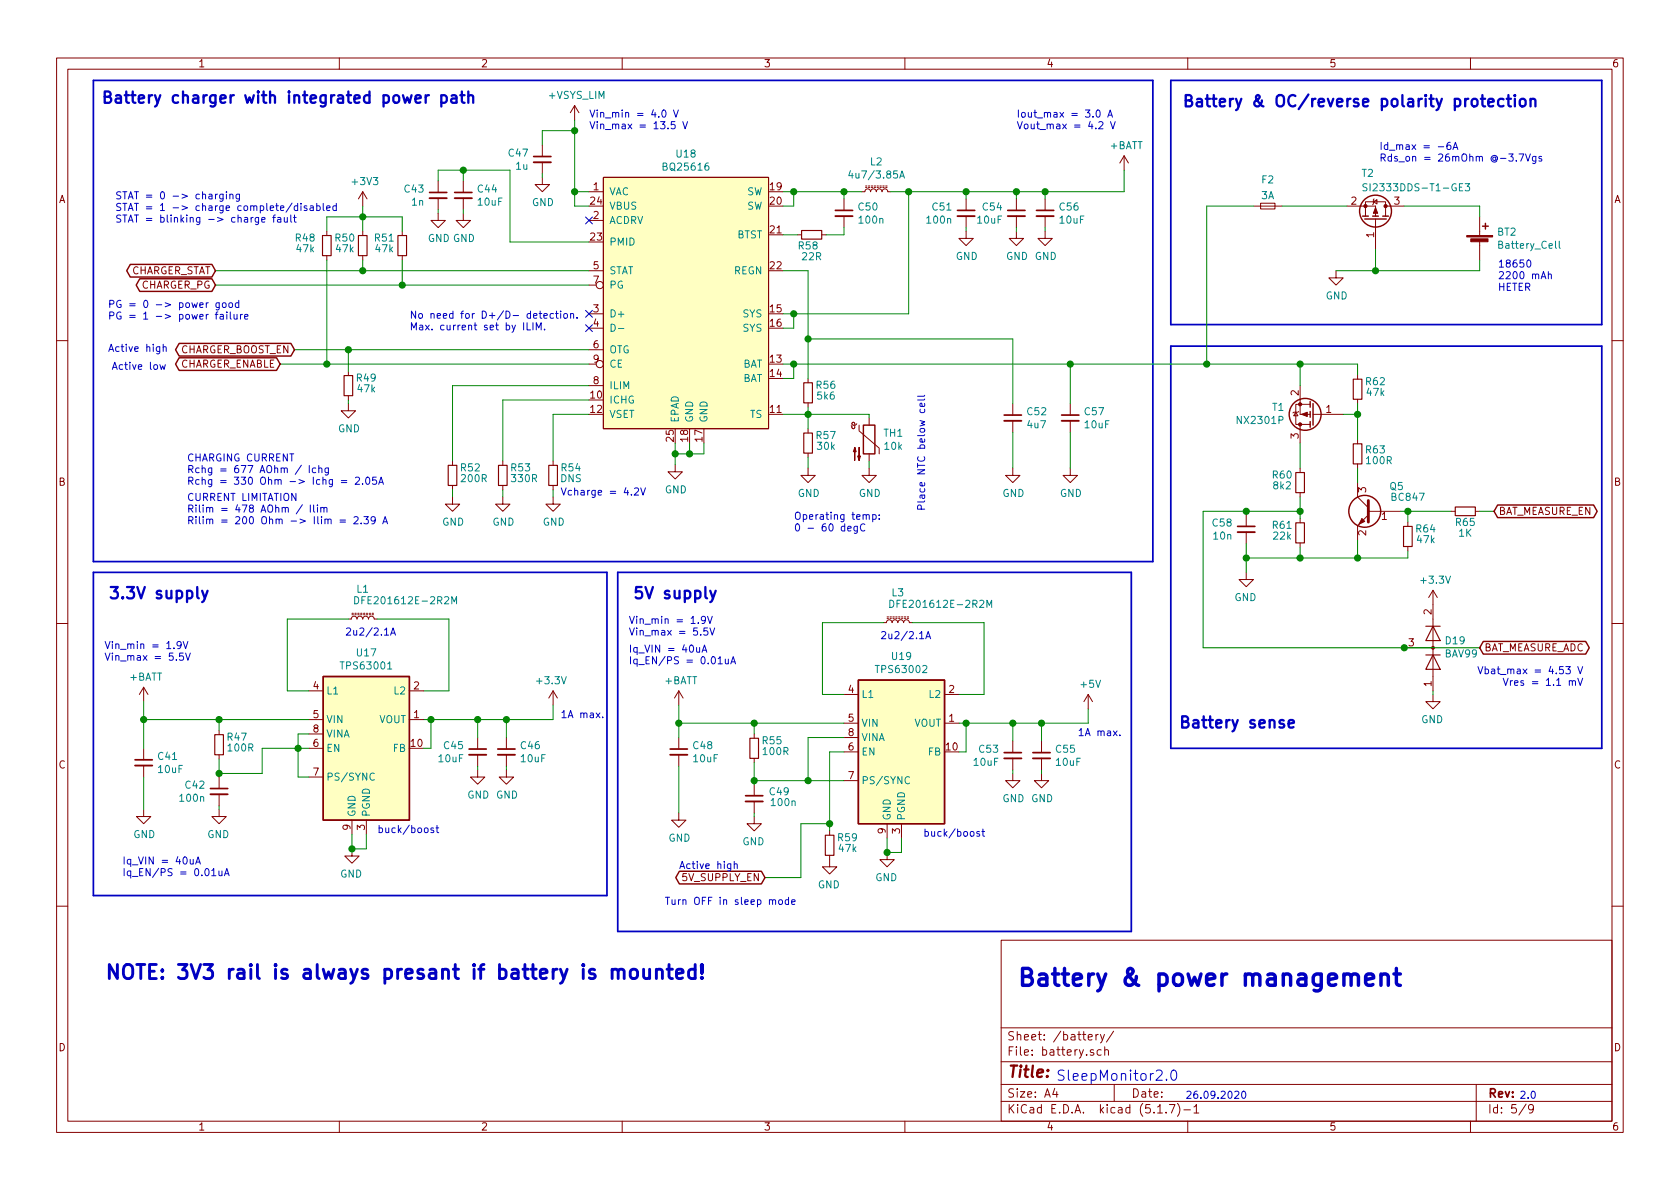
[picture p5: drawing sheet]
<svg xmlns="http://www.w3.org/2000/svg" width="297mm" height="210mm" viewBox="0 0 297 210" stroke-linecap="round" stroke-linejoin="round" font-family="sans-serif">
<g fill="none" stroke="#840000" stroke-width=".18">
<path d="M10 10.3h277v189.9h-277zM12 12.2h273v186.1h-273zM60 10.3v1.9M101.6 18.7l-.8 1.2M101.6 18.7v2.5M101.6 18.7l.8 1.2M110 10.3v1.9M160 10.3v1.9M210 10.3v1.9M260 10.3v1.9M64.1 33.9l-.7 1.3M64.1 33.9v2.5"/>
<path d="M64.1 33.9l.8 1.3M77.5 37.7v1.3h1.2l-1.2 1.3-1.3-1.3h1.3M77.5 32v2M77.5 35v2.1M81.9 37.7v1.3h1.3l-1.3 1.3-1.3-1.3h1.3M81.9 32v2M81.9 35v2.1M95.9 31.4v1.2h1.3l-1.3 1.3-1.3-1.3h1.3M95.9 25.6v2.1M95.9 28.7v2M104.1 33.9h2.6M104.1 39h2.6"/>
<path d="M106.7 31.4h29.2v44.4h-29.2zM149.2 35.2v2M149.2 38.2v2.1M152.4 33.9h.5l.1-.3 .3-.2 .4 .1 .2 .4 .2-.3 .2-.2 .5 .1 .1 .4 .2-.3 .2-.2 .5 .1 .2 .4 .1-.3 .3-.2 .4 .1 .2 .4h.5M153 33.1h.3M153 32.9h.3M153.5 33.1h.3M153.5 32.9h.3M154.1 33.1h.2M154.1 32.9h.2M154.6 33.1h.2M154.6 32.9h.2"/>
<path d="M155.1 33.1h.2M155.1 32.9h.2M155.6 33.1h.2M155.6 32.9h.2M156.1 33.1h.2M156.1 32.9h.2M156.6 33.1h.2M156.6 32.9h.2M170.8 35.2v2M170.8 38.2v2.1M179.7 35.2v2M179.7 38.2v2.1"/>
<path d="M184.8 35.2v2M184.8 38.2v2.1M198.8 27.6l-.8 1.2M198.8 27.6v2.5M198.8 27.6l.7 1.2M221.6 36.4h5.1M222.9 35.9h2.5v1.1h-2.5zM238.1 36.4h5.1v1.8M242.8 35.7l.7-.4v.8zM243 35.2l-.2 .1v.8l-.1 .1M243.2 38.7v.2M243.2 39v5.1"/>
<path d="M245 36.4v-.7h-3.6v2.5M245 36.4v1.8M245 36.4h3.3M261.6 38.3v3.4M57.8 40.9v.8M57.8 45.2v.8M64.1 40.9v.8M64.1 45.2v.8M71.1 40.9v.8M71.1 45.2v.8M104.1 55.5h2.6M104.1 58h2.6"/>
<path d="M104.1 47.9h2.6M104.1 50.4h1.3M141 41.5h.7M145.3 41.5h.7M170.8 40.9v1.3h1.3l-1.3 1.2-1.3-1.2h1.3M179.7 40.9v1.3h1.3l-1.3 1.2-1.3-1.2h1.3M184.8 40.9v1.3h1.3l-1.3 1.2-1.3-1.2h1.3M236.2 47.9v1.2h1.3l-1.3 1.3-1.3-1.3h1.3M261.6 42.7v3.3M10 60.2h2M61.6 71.4v1.2h1.3l-1.3 1.3-1.3-1.3h1.3M61.6 65.7v.7"/>
<path d="M61.6 70v.7M104.1 61.8h2.6M104.1 68.2h2.6M104.1 64.4h1.3M142.9 66.9v.8M142.9 71.2v.8M142.9 75.8v.8M151.5 74.9l-.2 .3h-.4l-.3-.1v-.3l.4-.1 .1 .1v.8l-.1 .2-.4-.1v-.3l-.1-.1M151.9 75.2v1l3.5 3v1.1M153.7 73.9v1.3M179.1 71.4v2M179.1 74.4v2"/>
<path d="M189.2 71.4v2M189.2 74.4v2M229.1 72.9l.4 .6h-.8zM229.6 72.8l-.1 .1h-.8l-.1 .1M229.9 68.2v5.1h1.7M229.9 75.1h1.7M229.9 75.1v3.3M231.6 71.5h-2.5v3.6h.8M232.2 73.3h.2M232.4 73.3h5.1M240 66.3v.8M240 70.6v.8"/>
<path d="M240 77.7v.8M285 60.2h2M80 87.9v1.2h1.3l-1.3 1.3-1.3-1.3h1.3M80 81.5v.8M80 85.8v.8M88.9 87.9v1.2h1.3l-1.3 1.3-1.3-1.3h1.3M88.9 81.5v.8M88.9 85.8v.8M97.8 87.9v1.2h1.3l-1.3 1.3-1.3-1.3h1.3M97.8 81.5v.8M97.8 85.8v.8M119.4 82.2v1.2h1.2l-1.2 1.3-1.3-1.3h1.3"/>
<path d="M142.9 82.8v1.3h1.2l-1.2 1.2-1.3-1.2h1.3M142.9 80.1v.8M153.7 82.8v1.3h1.2l-1.2 1.2-1.3-1.2h1.3M153.7 80.3v1.2M179.1 82.8v1.3h1.2l-1.2 1.2-1.3-1.2h1.3M189.2 82.8v1.3h1.3l-1.3 1.2-1.2-1.2h1.2M220.3 91.1v2M220.3 94.1v2M229.9 82.8v.8M229.9 87.1v.8M229.9 91.7v.8M229.9 96v.8"/>
<path d="M240 85.3v2.6l1.9 1.9M240 82v.8M241.9 91.1l-1.9 1.9v2.5M241.9 90.4h5.7M248.9 92.3v.8M248.9 96.6v.8M256.5 90.4h.8M260.9 90.4h.7M10 110.3h2M61.6 109.5h.5l.1-.4 .3-.1 .4 .1 .2 .4 .1-.4 .3-.1 .5 .1 .1 .4 .2-.4 .2-.1 .5 .1 .2 .4 .1-.4 .3-.1 .4 .1 .2 .4h.5M62.2 108.7h.3M62.2 108.5h.3"/>
<path d="M62.7 108.7h.3M62.7 108.5h.3M63.2 108.7h.3M63.2 108.5h.3M63.8 108.7h.2M63.8 108.5h.2M64.3 108.7h.2M64.3 108.5h.2M64.8 108.7h.2M64.8 108.5h.2M65.3 108.7h.2M65.3 108.5h.2"/>
<path d="M65.8 108.7h.2M65.8 108.5h.2M156.2 110.1h.5l.1-.3 .3-.2 .5 .1 .1 .4 .2-.3 .2-.2 .5 .1 .1 .4 .2-.3 .3-.2 .4 .1 .2 .4 .1-.3 .3-.2 .4 .1 .2 .4h.5M156.8 109.3h.3M156.8 109.1h.3M157.4 109.3h.2M157.4 109.1h.2M157.9 109.3h.2M157.9 109.1h.2M158.4 109.3h.2M158.4 109.1h.2M158.9 109.3h.2"/>
<path d="M158.9 109.1h.2M159.4 109.3h.2M159.4 109.1h.2M159.9 109.3h.2M159.9 109.1h.2M160.4 109.3h.3M160.4 109.1h.3M220.3 101.2v1.3h-1.2l1.2 1.3 1.3-1.3h-1.3M248.3 114.5h5.1M253.4 104.4v17.8M253.4 104.4l-.8 1.3M253.4 104.4l.7 1.3"/>
<path d="M285 110.3h2M25.4 121.5v2.6M25.4 132.3v2.1M25.4 135.4v2M25.4 121.5l-.8 1.3M25.4 121.5l.8 1.3M38.7 129.2v.7M38.7 133.5v.7M38.7 137.4v2M54.6 127.2h2.5M54.6 122.2h2.5M54.6 132.3h2.5"/>
<path d="M54.6 137.4h2.5M54.6 129.8h2.5M72.4 127.2h2.5M72.4 122.2h2.5M84.5 136.1v1.3h1.2l-1.2 1.3-1.3-1.3h1.3M84.5 130.4v2.1M84.5 133.5v2M89.5 136.1v1.3h1.3l-1.3 1.3-1.2-1.3h1.2M89.5 130.4v2.1M89.5 133.5v2M97.8 122.2l.8 1.2M97.8 122.2v2.5"/>
<path d="M97.8 122.2l-.8 1.2M120 122.2v2.5M120 130.4v2.1M120 133.5v2M120 122.2l-.7 1.2M120 122.2l.8 1.2M133.3 129.8v.8M133.3 134.1v.8M133.3 138.7v2M149.2 127.9h2.6M149.2 122.8h2.6M149.2 133h2.6"/>
<path d="M149.2 138h2.6M149.2 130.4h2.6M167 127.9h2.5M167 122.8h2.5M179.1 136.8v1.2h1.2l-1.2 1.3-1.3-1.3h1.3M179.1 131.1v2M179.1 134.1v2M184.1 136.8v1.2h1.3l-1.3 1.3-1.2-1.3h1.2M184.1 131.1v2M184.1 134.1v2M192.4 122.8l-.8 1.3M192.4 122.8v2.5"/>
<path d="M192.4 122.8l.8 1.3M253.4 122.8v1.3h-1.3l1.3 1.2 1.2-1.2h-1.2M25.4 143.1v1.3h1.3l-1.3 1.3-1.3-1.3h1.3M38.7 143.1v1.3h-1.2l1.2 1.3 1.3-1.3h-1.3M38.7 140.5v2M62.2 150.1v1.3h-1.2l1.2 1.2 1.3-1.2h-1.3M62.2 145v2.6M64.8 145v2.6M120 143.8v1.2h1.3l-1.3 1.3-1.3-1.3h1.3M133.3 144.4v1.3h-1.2l1.2 1.2 1.3-1.2h-1.3M133.3 141.7v2.1M146.7 151.3v2h-1.3l1.3 1.3 1.3-1.3h-1.3"/>
<path d="M146.7 146.9v.8M156.8 150.7v1.3h-1.2l1.2 1.3 1.3-1.3h-1.3M156.8 145.7v2.5M159.4 145.7v2.5M10 160.2h2M177 166.3h108v32h-108zM285 160.2h2M60 198.3v1.9M110 198.3v1.9M160 198.3v1.9M177 194.8h108M177 191.8h108"/>
<path d="M177 187.8h108M177 181.8h108M186.5 192.5l-.4 1h1M186.8 193v1M192.4 183.4l.7-.1v-.3l-.5-.1-.2 .2 .1 .7h.6M193.3 185.7a.37 .37 0 0 0-.5 .1v.2l.5 .2 .1 .1-.2 .3-.4-.1M193.8 182.9v1M194.2 182.9l-.4 .2v.1M194.6 182.9l.3 1M194.7 185.7l-.4-.1-.3 .3 .1 .6 .2 .1 .4-.1M195.3 182.9l-.5 1.4-.2 .1M195.3 185.7h.1a.37 .37 0 0 1 .6 .1v.8"/>
<path d="M195.3 185.1v1.5M196.9 182.3l-1.3 2M197 191.8v3M204.7 196.8h.8M206.2 196.7v.1M206.8 195.3h.9l-.6 1.5M208.2 195.1a1.71 1.71 0 0 1 0 2.3M209.3 196.3h1.2M210 198.3v1.9M211.1 195.8l.4-.5v1.5M211.1 196.8h.9M260 198.3v1.9"/>
<path d="M261 191.8v6.5M269.8 195.2l-1.2 2M271.1 196l-.3 .3-.4-.1-.1-.2v-.4l.1-.2 .4-.1 .2 .2a1.19 1.19 0 0 1-.2 1.2l-.4 .1"/>
<circle cx="106" cy="50.4" r=".63"/>
<circle cx="106" cy="64.4" r=".63"/>
</g>
<g fill="none" stroke="#840000" stroke-width=".2">
<path d="M57 41.7h1.5v3.5h-1.5zM63.4 41.7h1.5v3.5h-1.5zM70.4 41.7h1.5v3.5h-1.5zM141.7 40.8h3.6v1.5h-3.6zM60.8 66.4h1.6v3.6h-1.6zM142.1 76.6h1.5v3.5h-1.5zM142.1 67.7h1.5v3.5h-1.5zM239.3 78.5h1.5v3.5h-1.5zM239.3 67.1h1.5v3.5h-1.5zM79.2 82.3h1.6v3.5h-1.6zM88.1 82.3h1.6v3.5h-1.6zM97 82.3h1.6v3.5h-1.6z"/>
<path d="M229.1 92.5h1.5v3.5h-1.5zM229.1 83.6h1.5v3.5h-1.5zM248.2 93.1h1.5v3.5h-1.5zM257.3 89.7h3.6v1.5h-3.6zM252.1 115.8h2.5M252.1 110.7h2.5M253.4 115.8l1.2 2.6h-2.5zM253.4 110.7l1.2 2.6h-2.5zM38 129.9h1.5v3.6h-1.5zM132.6 130.6h1.5v3.5h-1.5zM145.9 147.7h1.5v3.6h-1.5z"/>
</g>
<g fill="none" stroke="#008484" stroke-width=".18">
<path d="M150.4 30.2l-.3 .9h.8M159.1 31.5l.4-1.3 .4 1.3M159.2 31.1h.6M241.7 32.6l-.5-.1-.2 .1v.4l.6 .2 .1 .3-.2 .3-.5-.1M259.1 32.5h.7l-.4 .5 .4 .1v.5l-.2 .2-.5-.2M108.1 57.3a.64 .64 0 0 1 .7 .7 .64 .64 0 0 1-.7 .6zM109.3 58.1h1M275.7 42.6v1.1l.2 .2M62.7 105.5a.64 .64 0 0 1 .7 .6 .64 .64 0 0 1-.7 .7zM68.5 118.3h.8M79.9 106.8v-1.3l.4 .9 .4-.9v1.3M157.3 106.1a.64 .64 0 0 1 .7 .7 .64 .64 0 0 1-.7 .6z"/>
<path d="M174.5 107.4v-1.3l.4 1 .4-1v1.3M66.2 136.8a.6 .6 0 0 0-.9 .4 .6 .6 0 0 0 .6 .8l.3-.2M160.8 137.5a.6 .6 0 0 0-.8 .4 .6 .6 0 0 0 .6 .7l.2-.1"/>
</g>
<g fill="#ffffc2" stroke="#ffffc2" stroke-width=".18">
<path d="M151.8 120.3h15.2v25.4h-15.2z"/>
<path d="M57.1 119.6h15.3v25.4h-15.3z"/>
<path d="M106.7 31.4h29.2v44.4h-29.2z"/>
</g>
<g fill="none" stroke="#840000" stroke-width=".25">
<path d="M240.9 38.2h1M241.3 38.7h3.8M242.7 38.2h1M244.5 38.2h1M262.1 40h1M262.6 39.5v1M23 46.8h14.5l.6 1.1-.6 1.1h-14.5l-.6-1.1zM24.7 49.3h12.8l.6 1.1-.6 1.1h-12.8l-.6-1.1zM31.7 63.3h17.2l.6 1.1-.6 1.1h-17.2l-.7-1.1zM31.7 60.7h19.7l.7 1.1-.7 1.2h-19.7l-.7-1.2zM152.7 75.2h2v5.1h-2zM231.6 71v1"/>
<path d="M231.6 72.8v1M231.6 74.5v1.1M232.2 71.4v3.8M264.8 89.3h17l.6 1.1-.6 1.1h-17l-.6-1.1zM57.1 119.6h15.3v25.4h-15.3zM262.3 113.4h18.1l.6 1.1-.6 1.2h-18.1l-.7-1.2zM151.8 120.3h15.2v25.4h-15.2zM120.1 154.1h14.5l.7 1.1-.7 1.1h-14.5l-.6-1.1z"/>
<circle cx="243.2" cy="37.3" r="2.82"/>
<circle cx="230.8" cy="73.3" r="2.82"/>
<circle cx="241.3" cy="90.4" r="2.82"/>
</g>
<g fill="none" stroke="#840000" stroke-width=".33">
<path d="M75.9 35h3.1M80.4 35h3M94.4 28.7h3M147.7 38.2h3M169.3 38.2h3M178.2 38.2h3M183.3 38.2h3M177.5 74.4h3.1M187.7 74.4h3.1M218.8 94.1h3.1M23.9 135.4h3M82.9 133.5h3.1"/>
<path d="M88 133.5h3.1M118.5 133.5h3M177.5 134.1h3.1M182.6 134.1h3.1M37.2 140.5h3.1M131.8 141.7h3.1"/>
</g>
<g fill="none" stroke="#840000" stroke-width=".3">
<path d="M75.9 34h3.1M80.4 34h3M94.4 27.7h3M147.7 37.2h3M169.3 37.2h3M178.2 37.2h3M183.3 37.2h3M177.5 73.4h3.1M187.7 73.4h3.1M218.8 93.1h3.1M23.9 134.4h3M37.2 139.4h3.1"/>
<path d="M82.9 132.5h3.1M88 132.5h3.1M118.5 132.5h3M177.5 133.1h3.1M182.6 133.1h3.1M131.8 140.7h3.1"/>
</g>
<g fill="#840000" stroke="#840000" stroke-width=".18">
<path d="M243.2 36.7l.4 1h-.8z"/>
<path d="M151.1 79.1l.3 .8h-.5l.2-.8v2.3z"/>
<path d="M151.9 79.1v2.3l-.3-.8h.5l-.2 .8z"/>
<path d="M240.8 91.7l.5 .5-1 .5z"/>
<path d="M230.1 73.3l1-.4v.8z"/>
<path d="M259.3 41.7h4.6v.2h-4.6z"/>
<path d="M260 42.2h3.1v.5h-3.1z"/>
<circle cx="253.4" cy="114.5" r=".25"/>
<circle cx="241.4" cy="36.4" r=".28"/>
<circle cx="245" cy="36.4" r=".28"/>
<circle cx="229.9" cy="71.5" r=".28"/>
<circle cx="229.9" cy="75.1" r=".28"/>
</g>
<path d="M241.9 88.5v3.8" fill="none" stroke="#840000" stroke-width=".51"/>
<path d="M16.5 14.2h187.3v85.1h-187.3zM207 14.2h76.2v43.2h-76.2zM207 61.2h76.2v71.1h-76.2zM16.5 101.2h90.8v57.2h-90.8zM109.2 101.2h90.8v63.5h-90.8z" fill="none" stroke="#0000c2" stroke-width=".3"/>
<g fill="none" stroke="#008400" stroke-width=".18">
<path d="M64.1 36.4v4.5M77.5 32v-1.9h12.7v12.7h13.9M77.5 37.1v.6M81.9 30.1v1.9M81.9 37.1v.6M95.9 30.7v.7M101.6 23.1h-5.7v2.5M101.6 21.2v15.2h2.5M101.6 33.9h2.5M138.4 33.9h14M140.3 33.9v2.5h-1.9M149.2 33.9v1.3"/>
<path d="M160.7 33.9v21.6h-22.3M170.8 33.9v1.3M179.7 33.9v1.3M184.8 33.9v1.3M198.8 30.1v3.8h-41.3M221.6 36.4h-8.2v28M226.7 36.4h11.4M248.3 36.4h13.3v1.9M38.1 47.9h66M38.1 50.4h66M57.8 40.9v-2.6h13.3v2.6M57.8 46v18.4"/>
<path d="M64.1 46v1.9M71.1 46v4.4M138.4 47.9h4.5v19M138.4 41.5h2.6M140.3 55.5v2.5h-1.9M142.9 59.9h36.2v11.5M149.2 40.3v1.2h-3.2M170.8 40.3v.6M179.7 40.3v.6M184.8 40.3v.6M243.2 44.1v3.8M261.6 46v1.9h-25.4"/>
<path d="M49.5 64.4h54.6M52.1 61.8h52M61.6 61.8v3.9M61.6 70.7v.7M104.1 73.3h-6.3v8.2M104.1 68.2h-24.1v13.3M104.1 70.7h-15.2v10.8M119.4 78.4v3.8M121.9 78.4v1.9M124.5 78.4v1.9h-5.1M138.4 64.4h101.6v1.9M138.4 73.3h15.3v.6"/>
<path d="M140.3 64.4v2.5h-1.9M142.9 72v3.8M179.1 76.4v6.4M189.2 64.4v7M189.2 76.4v6.4M229.9 64.4v3.8M229.9 78.4v4.4M237.5 73.3h2.5M240 71.4v6.3M80 86.6v1.3M88.9 86.6v1.3M97.8 86.6v1.3"/>
<path d="M142.9 80.9v1.9M153.7 81.5v1.3M220.3 90.4v.7M220.3 96.1v5.1M229.9 90.4h-17.2v24.1h48.9M229.9 87.9v3.8M229.9 96.8v1.9M240 82.8v2.5M240 95.5v3.2M247.6 90.4h8.9M248.9 97.4v1.3h-28.6M248.9 90.4v1.9"/>
<path d="M261.6 90.4h2.6M61.6 109.5h-10.8v12.7h3.8M66.7 109.5h12.7v12.7h-4.5M156.2 110.1h-10.8v12.7h3.8M161.3 110.1h12.7v12.7h-4.5M25.4 127.2h29.2M25.4 124.1v8.2M25.4 137.4v5.7M38.7 127.2v2M38.7 134.2v3.2M54.6 132.3h-8.2v4.5h-7.7M54.6 129.8h-1.9v7.6h1.9"/>
<path d="M76.2 127.2v5.1h-1.3M84.5 127.2v3.2M84.5 135.5v.6M89.5 127.2v3.2M89.5 135.5v.6M97.8 124.7v2.5h-22.9M120 127.9h29.2M120 124.7v5.7M120 135.5v8.3M133.3 127.9v1.9M133.3 134.9v3.8M133.3 138h15.9"/>
<path d="M149.2 130.4h-6.3v7.6M149.2 133h-2.5v13.9M170.8 127.9v5.1h-1.3M179.1 127.9v3.2M179.1 136.1v.7M184.1 127.9v3.2M184.1 136.1v.7M192.4 125.3v2.6h-22.9M253.4 122.2v.6M38.7 142.5v.6M62.2 147.6v2.5h2.6v-2.5M133.3 143.8v.6"/>
<path d="M146.7 145.7h-5.1v9.5h-6.3M156.8 148.2v2.5h2.6v-2.5"/>
</g>
<g fill="none" stroke="#0000c2" stroke-width=".18">
<path d="M117.1 19.6l.2-.1a.67 .67 0 0 1 .5 .6 .67 .67 0 0 1-.5 .6l-.3-.5zM119.1 19.5l.4 1.2 .4-1.2M194 19.5h.1a.69 .69 0 0 1 .4 .6 .69 .69 0 0 1-.4 .6 .83 .83 0 0 1-.1-1.2zM38.1 34.3v.9M38.5 34.3l-.4 .3M39.4 34.3v1.1l-.2 .2-.3-.1M39.4 34.4l-.3-.1-.3 .3 .1 .5h.5M40 33.9v.1M40 34.3v.9M40.6 34.5l.2-.2 .3 .1 .1 .8M40.6 34.3v.9M42.3 34.3v1.1l-.2 .2-.3-.1"/>
<path d="M42.3 34.4l-.3-.1-.3 .3 .2 .5h.4M45.7 38.4v1.2l-.2 .1-.3-.1M45.7 38.5l-.3-.1-.3 .3 .1 .5h.5M46.3 38.9l.6-.1-.1-.3-.3-.1-.2 .2v.6h.5M48.2 38.4h.5M48.7 38l-.3 .2v1.1M49.1 38.5h.5l.1 .8M49.7 38.8h-.5l-.2 .2 .1 .2h.6M50.3 38.4v.8l.3 .1 .2-.1M50.8 38.4v.9M51.4 38v1.1l.2 .2M51.6 35.9l-1 1.6"/>
<path d="M51.9 38.4h.5M52.1 38v1.1l.3 .2M52.6 36.4h-.4l-.2 .2 .1 .6h.5M52.6 36v1.2M53.2 36v.1M53.2 36.4v.8M54.3 36.4h-.4l-.1 .2v.1l.5 .2v.3h-.5M54.9 36.4h.4l.1 .8M55.4 36.7h-.4l-.2 .2 .2 .3h.4M56 36.4h.4l.2 .2-.1 .6h-.5M56 36v1.2M57.1 36v1.1l.2 .1"/>
<path d="M57.8 36.8l.6-.1-.1-.3h-.4l-.1 .2v.6h.5M59.5 36.4h-.4l-.2 .2 .1 .6h.5M59.5 36v1.2M119.3 21.5h-.6v.6l.1-.1 .5 .1v.6l-.1 .1-.5-.1M120.7 21.5l.4 1.3 .5-1.3M194.3 21.6l.5-.1 .2 .4-.8 .9h.8M195.9 20.7l.4-1.2 .4 1.2M196 20.4h.6M196.3 21.5l.5 1.3 .4-1.3M254.3 26h1M256.4 25.2h-.3a.87 .87 0 0 0 0 1.2l.4-.1v-.5l-.4-.2-.3 .3M256.9 26.4l.4-1.2 .5 1.2"/>
<path d="M257 26.1h.6M268.6 27.2h.8l-.5 1.3M269.7 27.2l.5 1.3 .4-1.3M271.6 27.7v1l-.3 .2-.3-.1M271.6 27.7h-.4l-.3 .2 .2 .5h.5M272.6 27.7h-.3l-.2 .1v.2l.5 .1v.3h-.5M38 55.6h.5M38.5 55.2l-.3 .1v1.1M38.8 53.5l-.1 1.2-.2 .1-.3-.1M38.8 53.6l-.4-.1-.2 .3 .1 .5h.5M38.9 55.6h.5l.1 .8M39.4 53.6l.3-.1 .2 .2 .1 .4-.1 .2-.4 .1-.1-.2-.1-.4z"/>
<path d="M39.5 55.9l-.4 .1-.2 .1v.3h.6M40.1 55.2v.1M40.1 55.6v.8M40.6 53.6l.3-.1 .2 .3v.3l-.2 .3-.3-.1-.1-.2zM40.7 55.2v1.1l.2 .1M41.4 55.6v.8h.3l.2-.1M41.9 55.6v.8M42.2 53.6l-.3-.1-.3 .3 .1 .5h.5M42.2 53.1v1.3M42.5 55.6v.8M42.9 55.6l-.4 .2M43.3 56l.5-.1v-.3h-.4l-.1 .2v.6h.5"/>
<path d="M92.6 57.1v1.2M93.2 57.1v1.2h.6M94.2 57.1v1.2M94.8 58.3v-1.2l.4 .9 .5-.9v1.2M95.3 55.4h.5M95.5 55v1.1l.3 .2M96.2 55.8l.6-.1-.1-.2-.4-.1-.1 .2v.6h.5M96.3 58.2v.1M97.9 55.5l-.4-.1-.2 .3 .1 .5h.5M98.2 55.4h.5M98.4 55v1.1l.3 .2M99.1 55v.1"/>
<path d="M99.1 55.4v.9M99.7 55.6l.2-.2 .4 .2v.5l-.1 .1-.3 .1-.2-.1zM100.9 55.6l.2-.2 .3 .1v.8M100.9 55.4v.9M102 56.2v.1M270.1 46.1l.1-.1a.67 .67 0 0 1 .5 .6 .67 .67 0 0 1-.5 .6l-.1-.1-.1-.3zM273.8 48.6l.1-.1h.3l.1 .8M273.8 48v1.3M28.2 61.3v1.2l-.2 .1-.3-.1M28.2 61.4l-.3-.1-.3 .2 .2 .6h.4M28.3 64.5l.2 .8 .3-.6 .2 .6 .2-.8M28.9 61.4l.1-.1 .3 .1 .1 .7"/>
<path d="M28.9 60.9v1.2M162.7 72.4v.3l.2 .3 .5-.2v-.4M163.4 71.3l.1 .4-.2 .2-.6-.1v-.5h.3l.1 .6M163.5 70.6l-.2 .1h-1.1M163.5 69.9l-.2 .2h-1.1M53.3 82.3l-1.1 1.6M53.5 89.2l-1.1 1.7M54.7 82.3v1.3M54.9 89.3v1.3M55.4 89.3v1.1l.3 .2M55.8 82.8l-.4-.1-.2 .3 .1 .5h.5M56.1 89.3v.1"/>
<path d="M56.1 89.7v.9M56.4 82.9l.1-.2 .3 .1 .1 .8M56.4 82.3v1.3M56.7 89.9l.2-.2 .3 .1 .1 .8M56.7 89.7v.9M57.3 89.9l.2-.2 .3 .1v.8M58.1 82.7v1.1l-.3 .2-.3-.1M58.1 82.8l-.4-.1-.2 .3 .1 .5h.5M60.1 92h1M60.1 92.3h1M60.4 85h.9M60.4 85.3h.9"/>
<path d="M62.6 91.5l.5-.1 .2 .1v.2v.2l-.8 .7h.8M62.8 84.5l.5-.1 .3 .3-.8 .9h.8M63.9 92.5v.1M64.1 85.5v.1M64.3 91.4h.8l-.4 .4 .4 .2-.1 .6h-.5l-.2-.1M64.8 84.5l.1-.1a.67 .67 0 0 1 .5 .6 .67 .67 0 0 1-.5 .6l-.3-.4zM66.3 91.9l-.2 .2h-.4l-.1-.2v-.3l.3-.2h.2l.2 .2a.97 .97 0 0 1-.2 1h-.4M66.5 84.4h-.6v.6l.4-.1 .3 .2v.3l-.3 .2-.4-.1M67 85.6l.4-1.2 .4 1.2M67.1 85.3h.6M67.7 92.6l.4-1.2 .4 1.2M67.8 92.3h.6"/>
<path d="M112.2 86.4l.5-.1 .2 .3v.2l-.8 .7h.8M113.3 86.3l.4 1.2 .4-1.2M149.9 93.5l.6-.1-.1-.3h-.3l-.2 .1 .1 .6h.4M151.6 93.1l-.1 1.1-.2 .1h-.2M151.6 93.1h-.4l-.2 .2 .1 .5h.5M152.9 92.8a.6 .6 0 0 0-.8 .4 .6 .6 0 0 0 .6 .7l.2-.1M153.2 91.2l.1-.2 .3 .1 .1 .7M154.3 91.1l.4-.1 .2 .2-.1 .6h-.5M154.3 91v1.3M155.4 91.7v.1M155.4 91.1v.1M32 114l-.2 .2h-.4l-.1-.2 .1-.5 .4-.1 .2 .2a.87 .87 0 0 1-.3 1.1h-.3"/>
<path d="M32.4 113.4l.4 1.3 .4-1.3M32.4 115.5h-.6l-.1 .6 .5-.1 .3 .2v.3l-.3 .3-.5-.2M32.8 115.5l.4 1.3 .5-1.3M68 112.3h.7M69.1 112.3l.4-1.3 .4 1.3M69.2 112h.6M123.2 114.5v.8h.3l.2-.1M123.7 114.5v.8M124.1 115.3l.5-1.2 .4 1.2M124.3 115h.6M124.7 109.5l-.2 .3-.4-.1-.1-.2 .1-.4 .4-.1 .2 .1a.87 .87 0 0 1-.3 1.2h-.3M125.1 109l.4 1.3 .4-1.3"/>
<path d="M125.1 111h-.6l-.1 .7 .5-.2 .3 .3v.3l-.3 .2-.5-.1M125.5 111l.4 1.3 .5-1.3M127 116.5l.3-.4v1.3M127 117.4h.7M128.2 116.6l.1 .7 .3 .1 .2-.1M128.8 116.6v.8M129.2 117.4l.4-1.3 .4 1.3M129.3 117h.6M162.6 112.9h.7M163.7 112.9l.4-1.2 .4 1.2M163.8 112.6h.6M261.3 117.9l.4 1.2 .5-1.2"/>
<path d="M262.6 118.4l.3-.1 .3 .2-.1 .6h-.5M262.6 117.9v1.2M263.7 118.4h.5l.1 .7M264.3 118.6l-.4 .1-.2 .1v.3h.6M265.8 119.9l.4 1.3 .4-1.3M105.4 126.1l.7 .8M106.1 126.1l-.7 .8M106.6 126.8v.1M196.8 129.3l.7 .8M197.5 129.3l-.7 .8M198 130v.1M267.1 120.4v.8"/>
<path d="M267.4 120.4l-.3 .2M267.8 120.8l.6-.1-.1-.3h-.3l-.2 .1v.7h.5M33.6 152l.1 .7 .3 .1 .2-.1M34.2 152v.8M34.6 152.8l.4-1.3 .4 1.3M34.7 152.4h.6M37.4 153.9l.4-.3v1.3M37.4 154.9h.8M38.7 154l.1 .8 .3 .1 .1-.2M39.2 154v.9M39.7 154.9l.4-1.3 .4 1.3M39.8 154.5h.6"/>
<path d="M76.7 146.5l-.3-.1-.2 .2v.2l.5 .1v.3h-.5M77.1 146.4h.5M77.3 146v1.1l.3 .1M129.2 152.7v1.2l-.2 .1-.3-.1M129.2 152.8l-.3-.1-.3 .3 .1 .5h.5M129.8 152.9l.2-.2 .3 .1 .1 .8M129.8 152.3v1.3M137.8 159.2l.3-.1 .3 .2-.2 .6h-.3l-.2-.2zM139.4 159.2l-.3-.1-.3 .2 .1 .6h.5M139.4 158.7v1.2M140 159.5l.6-.1-.1-.2-.3-.1-.2 .2v.6h.5M173.2 147.1l-.3-.1-.2 .2v.2l.5 .1v.3h-.5"/>
<path d="M173.6 147h.5M173.8 146.6v1.1l.3 .2M206.2 190.8v.2M207.2 189.4a.44 .44 0 0 1 .4-.2 .44 .44 0 0 1 .4 .4 1.02 1.02 0 0 1-.4 1.4h-.3a1.34 1.34 0 0 1-.1-1.6zM218.3 193.1l.5-.1 .2 .1v.2v.2l-.7 .7h.7M219.7 193.1l.1-.1a.67 .67 0 0 1 .5 .6 .67 .67 0 0 1-.5 .6l-.2-.2-.1-.3z"/>
</g>
<g fill="none" stroke="#0000c2" stroke-width=".41">
<path d="M75.8 16.8l-.3 .1-.2 .3M78 16.9l.6-.1 .4 .4v.6l-.2 .3-.2 .1-.6-.1M78 16.8v2M79.9 16.9l.1-.1 .6 .1 .1 1.3M80.7 17.3l-.7 .1a.39 .39 0 0 0-.3 .4 .39 .39 0 0 0 .3 .4l.7-.1M81.4 16.8h.7M81.7 16.2v1.7l.1 .2 .3 .1M82.8 17a.5 .5 0 0 1 .9 .1v1.1M82.8 16.2v2M263.1 18.1l1-.1-.1-.4-.6-.1-.3 .2 .1 1 .2 .1 .6-.1M265.8 17.6l-.5-.1-.4 .4v.5l.2 .3 .2 .1 .5-.1M266.4 17.5h.8"/>
<path d="M266.7 16.8v1.7l.1 .2 .4 .1M267.8 16.8l-.1 .1 .1 .1v-.2v.2M267.8 17.5v1.3M268.8 17.7a.55 .55 0 0 1 .5-.2 .55 .55 0 0 1 .4 .4v.5a.54 .54 0 0 1-.5 .4 .54 .54 0 0 1-.5-.4zM270.6 17.7a.49 .49 0 0 1 .9 0v1.1M270.6 17.5v1.3M35.7 104.5l.5 1.3M36.7 104.5l-.7 1.8-.3 .2M125.6 104.5l.5 1.3M126.5 104.5l-.6 1.8-.3 .2M227.8 128l1-.2-.1-.4-.6-.1-.3 .3 .1 1 .2 .1 .6-.1"/>
</g>
<g fill="none" stroke="#0000c2" stroke-width=".51">
<path d="M108.2 171.6a.62 .62 0 0 1 1.1 .1v1.3M109.3 171.7l.1-.2a.61 .61 0 0 1 1 .2v1.3M111.5 171.6a.69 .69 0 0 1 1.2 .3v.7a.67 .67 0 0 1-.6 .5 .67 .67 0 0 1-.7-.5zM113.8 171.4v1.3l.1 .2a.67 .67 0 0 0 1-.1M114.9 171.4v1.6M116.1 171.6a.62 .62 0 0 1 1 .1v1.3M116.1 171.4v1.6M117.9 171.4h1M118.3 170.6v2.1l.1 .2 .5 .1M119.6 172.2l1.2-.2-.1-.5-.7-.1-.3 .1-.1 .2 .1 1.2 .3 .1 .7-.1M122.9 171.5a.82 .82 0 0 0-1.1 .1l-.1 .3 .1 .9 .4 .2 .7-.1M122.9 170.6v2.4"/>
<path d="M124.1 172.8l.1 .1-.1 .1-.1-.1 .1-.1v.2M124.1 170.6v1.5l.1-1.4-.1-.1-.1 .1 .1 1.4"/>
</g>
<path d="M238.9 172.7l.1-.3 .3-.2h.5l.2 .2 .2 .3v1.5M241.5 173.2l1.4-.3-.2-.5-.2-.2h-.6l-.3 .2-.1 .3v1.1l.1 .3 .3 .1h.6l.2-.1M244.2 172.5a.76 .76 0 0 1 1.3 .2v1.5M244.2 172.2v2M246.5 172.2h1.1M246.9 171.2v2.6l.1 .3 .6 .1" fill="none" stroke="#0000c2" stroke-width=".61"/>
<g fill="#008400" stroke="#008400" stroke-width=".25">
<circle cx="140.3" cy="33.9" r=".51"/>
<circle cx="101.6" cy="33.9" r=".51"/>
<circle cx="149.2" cy="33.9" r=".51"/>
<circle cx="248.3" cy="114.5" r=".51"/>
<circle cx="160.7" cy="33.9" r=".51"/>
<circle cx="179.7" cy="33.9" r=".51"/>
<circle cx="184.8" cy="33.9" r=".51"/>
<circle cx="170.8" cy="33.9" r=".51"/>
<circle cx="220.3" cy="90.4" r=".51"/>
<circle cx="140.3" cy="55.5" r=".51"/>
<circle cx="142.9" cy="73.3" r=".51"/>
<circle cx="142.9" cy="138" r=".51"/>
<circle cx="140.3" cy="64.4" r=".51"/>
<circle cx="64.1" cy="38.3" r=".51"/>
<circle cx="71.1" cy="50.4" r=".51"/>
<circle cx="64.1" cy="47.9" r=".51"/>
<circle cx="61.6" cy="61.8" r=".51"/>
<circle cx="121.9" cy="80.3" r=".51"/>
<circle cx="146.7" cy="145.7" r=".51"/>
<circle cx="119.4" cy="80.3" r=".51"/>
<circle cx="229.9" cy="90.4" r=".51"/>
<circle cx="101.6" cy="23.1" r=".51"/>
<circle cx="25.4" cy="127.2" r=".51"/>
<circle cx="120" cy="127.9" r=".51"/>
<circle cx="229.9" cy="64.4" r=".51"/>
<circle cx="240" cy="73.3" r=".51"/>
<circle cx="142.9" cy="59.9" r=".51"/>
<circle cx="57.8" cy="64.4" r=".51"/>
<circle cx="76.2" cy="127.2" r=".51"/>
<circle cx="62.2" cy="150.1" r=".51"/>
<circle cx="38.7" cy="127.2" r=".51"/>
<circle cx="38.7" cy="136.8" r=".51"/>
<circle cx="52.7" cy="132.3" r=".51"/>
<circle cx="84.5" cy="127.2" r=".51"/>
<circle cx="89.5" cy="127.2" r=".51"/>
<circle cx="170.8" cy="127.9" r=".51"/>
<circle cx="156.8" cy="150.7" r=".51"/>
<circle cx="133.4" cy="127.9" r=".51"/>
<circle cx="133.4" cy="138" r=".51"/>
<circle cx="213.4" cy="64.4" r=".51"/>
<circle cx="179.1" cy="127.9" r=".51"/>
<circle cx="184.2" cy="127.9" r=".51"/>
<circle cx="189.2" cy="64.4" r=".51"/>
<circle cx="248.9" cy="90.4" r=".51"/>
<circle cx="243.2" cy="47.9" r=".51"/>
<circle cx="81.9" cy="30.1" r=".51"/>
<circle cx="220.3" cy="98.7" r=".51"/>
<circle cx="240" cy="98.7" r=".51"/>
<circle cx="229.9" cy="98.7" r=".51"/>
</g>
<path d="M103.5 38.4l1.2 1.2M104.7 38.4l-1.2 1.2M103.5 57.4l1.2 1.2M103.5 54.9l1.2 1.2M104.7 57.4l-1.2 1.2M104.7 54.9l-1.2 1.2" fill="none" stroke="#000084" stroke-width=".18"/>
<text font-size="4.2" fill="#0000c2" x="179.7" y="174.4">Battery &amp; power management</text>
<text font-size="3.5" fill="#0000c2" x="18.4" y="173.2">NOTE: 3V3 rail is always presant if battery is mounted!</text>
<g font-size="2.8" fill="#0000c2">
<text x="17.8" y="18.3">Battery charger with integrated power path</text>
<text x="208.9" y="18.9">Battery &amp; OC/reverse polarity protection</text>
<text x="19" y="105.9">3.3V supply</text>
<text x="111.8" y="105.9">5V supply</text>
<text x="208.3" y="128.8">Battery sense</text>
</g>
<text font-size="2.8" fill="#840000" x="178" y="190.5">Title:</text>
<text font-size="2.5" fill="#0000c2" x="186.7" y="191.1">SleepMonitor2.0</text>
<g font-size="2.1" fill="#840000">
<text x="178" y="184">Sheet: /battery/</text>
<text x="178" y="186.7">File: battery.sch</text>
<text x="178" y="196.9">KiCad E.D.A. kicad (5.1.7)-1</text>
<text x="178" y="194.1">Size: A4</text>
<text x="200" y="194.1">Date:</text>
<text x="263" y="194.1">Rev:</text>
<text x="263" y="196.9">Id: 5/9</text>
</g>
<g font-size="1.8" fill="#840000">
<text x="35" y="11.9">1</text>
<text x="85" y="11.9">2</text>
<text x="135" y="11.9">3</text>
<text x="185" y="11.9">4</text>
<text x="235" y="11.9">5</text>
<text x="285" y="11.9">6</text>
<text x="10.4" y="35.9">A</text>
<text x="104.9" y="33.6">1</text>
<text x="136.2" y="33.6">19</text>
<text x="285.4" y="35.9">A</text>
<text x="104.4" y="36.2">24</text>
<text x="104.9" y="38.7">2</text>
<text x="136.2" y="36.2">20</text>
<text x="136.2" y="41.3">21</text>
<text x="238.9" y="36.2">2</text>
<text x="246.5" y="36.2">3</text>
<text x="104.4" y="42.5">23</text>
<text x="104.9" y="47.6">5</text>
<text x="136.2" y="47.6">22</text>
<text x="243" y="42" transform="rotate(-90 243 42)">1</text>
<text x="22.8" y="48.5">CHARGER_STAT</text>
<text x="24.8" y="51">CHARGER_PG</text>
<text x="104.9" y="50.2">7</text>
<text x="104.9" y="55.2">3</text>
<text x="104.9" y="57.8">4</text>
<text x="136.2" y="55.2">15</text>
<text x="136.2" y="57.8">16</text>
<text x="31.5" y="65">CHARGER_ENABLE</text>
<text x="31.6" y="62.5">CHARGER_BOOST_EN</text>
<text x="104.9" y="61.6">6</text>
<text x="104.9" y="64.1">9</text>
<text x="136.2" y="64.1">13</text>
<text x="104.4" y="70.5">10</text>
<text x="104.9" y="67.9">8</text>
<text x="136.2" y="66.7">14</text>
<text x="229.6" y="69.9" transform="rotate(-90 229.6 69.9)">2</text>
<text x="104.4" y="73">12</text>
<text x="136.2" y="73">11</text>
<text x="229.6" y="77.6" transform="rotate(-90 229.6 77.6)">3</text>
<text x="234.5" y="73">1</text>
<text x="119.1" y="78" transform="rotate(-90 119.1 78)">25</text>
<text x="121.7" y="78" transform="rotate(-90 121.7 78)">18</text>
<text x="124.2" y="78" transform="rotate(-90 124.2 78)">17</text>
<text x="10.4" y="85.9">B</text>
<text x="241.6" y="87.1" transform="rotate(-90 241.6 87.1)">3</text>
<text x="285.4" y="85.9">B</text>
<text x="241.6" y="94.7" transform="rotate(-90 241.6 94.7)">2</text>
<text x="244.3" y="91.9">1</text>
<text x="264.9" y="91.1">BAT_MEASURE_EN</text>
<text x="253.1" y="108.7" transform="rotate(-90 253.1 108.7)">2</text>
<text x="249.1" y="114.3">3</text>
<text x="262.4" y="115.2">BAT_MEASURE_ADC</text>
<text x="55.4" y="121.9">4</text>
<text x="73.2" y="121.9">2</text>
<text x="150" y="122.5">4</text>
<text x="167.8" y="122.5">2</text>
<text x="253.1" y="121.4" transform="rotate(-90 253.1 121.4)">1</text>
<text x="55.4" y="127">5</text>
<text x="55.4" y="129.5">8</text>
<text x="73.2" y="127">1</text>
<text x="150" y="127.6">5</text>
<text x="150" y="130.2">8</text>
<text x="167.8" y="127.6">1</text>
<text x="10.4" y="135.9">C</text>
<text x="55.4" y="132.1">6</text>
<text x="55.4" y="137.2">7</text>
<text x="72.7" y="132.1">10</text>
<text x="150" y="132.7">6</text>
<text x="150" y="137.8">7</text>
<text x="167.3" y="132.7">10</text>
<text x="285.4" y="135.9">C</text>
<text x="62" y="146.8" transform="rotate(-90 62 146.8)">9</text>
<text x="64.5" y="146.8" transform="rotate(-90 64.5 146.8)">3</text>
<text x="156.6" y="147.4" transform="rotate(-90 156.6 147.4)">9</text>
<text x="159.1" y="147.4" transform="rotate(-90 159.1 147.4)">3</text>
<text x="120.8" y="155.8">5V_SUPPLY_EN</text>
<text x="10.4" y="185.9">D</text>
<text x="285.4" y="185.9">D</text>
<text x="35" y="199.9">1</text>
<text x="85" y="199.9">2</text>
<text x="135" y="199.9">3</text>
<text x="185" y="199.9">4</text>
<text x="235" y="199.9">5</text>
<text x="285" y="199.9">6</text>
</g>
<g font-size="1.8" fill="#008484">
<text x="97.1" y="17.5">+VSYS_LIM</text>
<text x="90" y="27.7">C47</text>
<text x="119.7" y="27.9">U18</text>
<text x="153.9" y="29.3">L2</text>
<text x="196.3" y="26.4">+BATT</text>
<text x="62.4" y="32.7">+3V3</text>
<text x="71.6" y="34.1">C43</text>
<text x="84.5" y="34.1">C44</text>
<text x="91.3" y="30">1u</text>
<text x="107.7" y="34.5">VAC</text>
<text x="117.5" y="30.2">BQ25616</text>
<text x="132" y="34.5">SW</text>
<text x="150.8" y="31.6">4u7/3.85A</text>
<text x="223" y="35.2">3A</text>
<text x="223.1" y="32.4">F2</text>
<text x="240.8" y="31.3">T2</text>
<text x="242.4" y="33.8">SI2333DDS-T1-GE3</text>
<text x="72.8" y="36.4">1n</text>
<text x="84.6" y="36.4">10uF</text>
<text x="94.1" y="36.4">GND</text>
<text x="107.7" y="39.6">ACDRV</text>
<text x="107.7" y="37.1">VBUS</text>
<text x="132" y="37.1">SW</text>
<text x="151.8" y="37.2">C50</text>
<text x="152" y="39.5">100n</text>
<text x="164" y="39.5">100n</text>
<text x="164.9" y="37.2">C51</text>
<text x="172.9" y="39.5">10uF</text>
<text x="173.8" y="37.2">C54</text>
<text x="187.4" y="37.2">C56</text>
<text x="187.5" y="39.5">10uF</text>
<text x="264.7" y="41.7">BT2</text>
<text x="52.3" y="42.7">R48</text>
<text x="52.5" y="44.6">47k</text>
<text x="59.3" y="42.7">R50</text>
<text x="59.5" y="44.6">47k</text>
<text x="66.3" y="42.7">R51</text>
<text x="66.5" y="44.6">47k</text>
<text x="75.6" y="42.8">GND GND</text>
<text x="107.7" y="43.4">PMID</text>
<text x="130.3" y="42.2">BTST</text>
<text x="141.2" y="44.1">R58</text>
<text x="141.9" y="46">22R</text>
<text x="169" y="46">GND</text>
<text x="177.9" y="46">GND GND</text>
<text x="265.2" y="44">Battery_Cell</text>
<text x="107.7" y="48.5">STAT</text>
<text x="107.7" y="51">PG</text>
<text x="129.8" y="48.5">REGN</text>
<text x="234.4" y="53">GND</text>
<text x="107.7" y="56.1">D+</text>
<text x="131.3" y="56.1">SYS</text>
<text x="131.3" y="58.7">SYS</text>
<text x="107.7" y="62.5">OTG</text>
<text x="107.7" y="65">CE</text>
<text x="131.2" y="65">BAT</text>
<text x="63.1" y="67.5">R49</text>
<text x="63.3" y="69.4">47k</text>
<text x="107.7" y="71.4">ICHG</text>
<text x="107.7" y="68.8">ILIM</text>
<text x="131.2" y="67.6">BAT</text>
<text x="144.4" y="68.8">R56</text>
<text x="144.6" y="70.7">5k6</text>
<text x="241.6" y="68.1">R62</text>
<text x="241.7" y="70">47k</text>
<text x="59.8" y="76.4">GND</text>
<text x="107.7" y="73.9">VSET</text>
<text x="120" y="74.8" transform="rotate(-90 120 74.8)">EPAD</text>
<text x="122.6" y="74.8" transform="rotate(-90 122.6 74.8)">GND</text>
<text x="125.1" y="74.8" transform="rotate(-90 125.1 74.8)">GND</text>
<text x="132.6" y="73.9">TS</text>
<text x="144.4" y="77.6">R57</text>
<text x="156.3" y="77.2">TH1</text>
<text x="181.7" y="73.4">C52</text>
<text x="181.7" y="75.7">4u7</text>
<text x="191.8" y="73.4">C57</text>
<text x="191.9" y="75.7">10uF</text>
<text x="219" y="75">NX2301P</text>
<text x="225" y="72.7">T1</text>
<text x="81.5" y="83.4">R52</text>
<text x="90.4" y="83.4">R53</text>
<text x="99.3" y="83.4">R54</text>
<text x="144.6" y="79.5">30k</text>
<text x="156.5" y="79.5">10k</text>
<text x="241.6" y="80.2">R63</text>
<text x="241.7" y="82.1">100R</text>
<text x="81.7" y="85.3">200R</text>
<text x="90.6" y="85.3">330R</text>
<text x="99.1" y="85.3">DNS</text>
<text x="117.6" y="87.2">GND</text>
<text x="141" y="87.9">GND</text>
<text x="151.8" y="87.9">GND</text>
<text x="177.2" y="87.9">GND</text>
<text x="187.4" y="87.9">GND</text>
<text x="225.1" y="84.6">R60</text>
<text x="225.2" y="86.5">8k2</text>
<text x="245.8" y="86.7">Q5</text>
<text x="246.2" y="88.6">BC847</text>
<text x="78.2" y="93">GND</text>
<text x="87.1" y="93">GND</text>
<text x="96" y="93">GND</text>
<text x="214.5" y="93.1">C58</text>
<text x="214.6" y="95.4">10n</text>
<text x="225.1" y="93.5">R61</text>
<text x="225.2" y="95.4">22k</text>
<text x="250.4" y="94.2">R64</text>
<text x="257.5" y="93">R65</text>
<text x="258" y="94.9">1K</text>
<text x="250.6" y="96.1">47k</text>
<text x="63.1" y="104.8">L1</text>
<text x="63.8" y="106.9">DFE201612E-2R2M</text>
<text x="157.7" y="105.5">L3</text>
<text x="158.4" y="107.5">DFE201612E-2R2M</text>
<text x="218.3" y="106.3">GND</text>
<text x="251.4" y="103.2">+3.3V</text>
<text x="255.7" y="113.9">D19</text>
<text x="60.6" y="118.4">TPS63001</text>
<text x="63.1" y="116.1">U17</text>
<text x="155.2" y="119">TPS63002</text>
<text x="157.8" y="116.7">U19</text>
<text x="255.5" y="116.3">BAV99</text>
<text x="22.9" y="120.4">+BATT</text>
<text x="57.7" y="122.8">L1</text>
<text x="69.8" y="122.8">L2</text>
<text x="95.1" y="121">+3.3V</text>
<text x="117.5" y="121">+BATT</text>
<text x="152.3" y="123.4">L1</text>
<text x="164.4" y="123.4">L2</text>
<text x="191.2" y="121.6">+5V</text>
<text x="40.3" y="131">R47</text>
<text x="57.7" y="127.9">VIN</text>
<text x="57.7" y="130.4">VINA</text>
<text x="67" y="127.9">VOUT</text>
<text x="134.9" y="131.6">R55</text>
<text x="152.3" y="128.5">VIN</text>
<text x="152.3" y="131.1">VINA</text>
<text x="161.6" y="128.5">VOUT</text>
<text x="251.3" y="127.9">GND</text>
<text x="28" y="134.4">C41</text>
<text x="28.1" y="136.7">10uF</text>
<text x="40.4" y="132.9">100R</text>
<text x="57.7" y="133">EN</text>
<text x="69.5" y="133">FB</text>
<text x="77.6" y="134.8">10uF</text>
<text x="78.6" y="132.5">C45</text>
<text x="92.2" y="132.5">C46</text>
<text x="92.2" y="134.8">10uF</text>
<text x="122.6" y="132.5">C48</text>
<text x="122.7" y="134.8">10uF</text>
<text x="135" y="133.5">100R</text>
<text x="152.3" y="133.6">EN</text>
<text x="164.1" y="133.6">FB</text>
<text x="172.3" y="135.4">10uF</text>
<text x="173.2" y="133.1">C53</text>
<text x="186.8" y="133.1">C55</text>
<text x="186.8" y="135.4">10uF</text>
<text x="31.9" y="141.8">100n</text>
<text x="32.8" y="139.5">C42</text>
<text x="57.7" y="138">PS/SYNC</text>
<text x="82.6" y="141.2">GND GND</text>
<text x="136.1" y="140.6">C49</text>
<text x="136.5" y="142.5">100n</text>
<text x="152.3" y="138.7">PS/SYNC</text>
<text x="177.2" y="141.9">GND GND</text>
<text x="23.6" y="148.2">GND</text>
<text x="36.7" y="148.2">GND</text>
<text x="62.9" y="144.5" transform="rotate(-90 62.9 144.5)">GND</text>
<text x="65.4" y="144.5" transform="rotate(-90 65.4 144.5)">PGND</text>
<text x="118.2" y="148.8">GND</text>
<text x="131.3" y="149.5">GND</text>
<text x="148.2" y="148.8">R59</text>
<text x="157.5" y="145.2" transform="rotate(-90 157.5 145.2)">GND</text>
<text x="160" y="145.2" transform="rotate(-90 160 145.2)">PGND</text>
<text x="60.1" y="155.2">GND</text>
<text x="148.4" y="150.7">47k</text>
<text x="154.8" y="155.8">GND</text>
<text x="144.6" y="157.1">GND</text>
</g>
<g font-size="1.8" fill="#0000c2">
<text x="104.1" y="20.8">Vin_min = 4.0 V</text>
<text x="104.1" y="22.9">Vin_max = 13.5 V</text>
<text x="179.7" y="20.8">Iout_max = 3.0 A</text>
<text x="179.7" y="22.9">Vout_max = 4.2 V</text>
<text x="243.8" y="26.5">Id_max = -6A</text>
<text x="243.8" y="28.6">Rds_on = 26mOhm @-3.7Vgs</text>
<text x="20.3" y="35.2">STAT = 0 -&gt; charging</text>
<text x="20.3" y="37.3">STAT = 1 -&gt; charge complete/disabled</text>
<text x="20.3" y="39.4">STAT = blinking -&gt; charge fault</text>
<text x="264.8" y="47.3">18650</text>
<text x="264.8" y="49.4">2200 mAh</text>
<text x="264.8" y="51.4">HETER</text>
<text x="19" y="54.5">PG = 0 -&gt; power good</text>
<text x="19" y="56.5">PG = 1 -&gt; power failure</text>
<text x="72.4" y="56.4">No need for D+/D- detection.</text>
<text x="72.4" y="58.4">Max. current set by ILIM.</text>
<text x="19" y="62.2">Active high</text>
<text x="19.7" y="65.4">Active low</text>
<text x="33" y="81.6">CHARGING CURRENT</text>
<text x="33" y="83.7">Rchg = 677 AOhm / Ichg</text>
<text x="33" y="88.6">CURRENT LIMITATION</text>
<text x="33" y="85.7">Rchg = 330 Ohm -&gt; Ichg = 2.05A</text>
<text x="99.1" y="87.6">Vcharge = 4.2V</text>
<text x="33" y="90.6">Rilim = 478 AOhm / Ilim</text>
<text x="33" y="92.7">Rilim = 200 Ohm -&gt; Ilim = 2.39 A</text>
<text x="140.3" y="91.9">Operating temp:</text>
<text x="140.3" y="94">0 - 60 degC</text>
<text x="163.6" y="90.4" transform="rotate(-90 163.6 90.4)">Place NTC below cell</text>
<text x="61" y="112.4">2u2/2.1A</text>
<text x="111.1" y="110.3">Vin_min = 1.9V</text>
<text x="111.1" y="112.4">Vin_max = 5.5V</text>
<text x="155.6" y="113">2u2/2.1A</text>
<text x="18.4" y="114.8">Vin_min = 1.9V</text>
<text x="18.4" y="116.8">Vin_max = 5.5V</text>
<text x="111.1" y="115.4">Iq_VIN = 40uA</text>
<text x="111.1" y="117.5">Iq_EN/PS = 0.01uA</text>
<text x="264.5" y="119.2">Vbat_max = 4.53 V</text>
<text x="268.5" y="121.3">Vres = 1.1 mV</text>
<text x="99.1" y="127">1A max.</text>
<text x="190.5" y="130.2">1A max.</text>
<text x="66.7" y="147.3">buck/boost</text>
<text x="163.2" y="147.9">buck/boost</text>
<text x="21.6" y="152.9">Iq_VIN = 40uA</text>
<text x="21.6" y="154.9">Iq_EN/PS = 0.01uA</text>
<text x="120" y="153.7">Active high</text>
<text x="117.5" y="160">Turn OFF in sleep mode</text>
<text x="209.5" y="194.3">26.09.2020</text>
<text x="268.6" y="194.3">2.0</text>
</g>
</svg>
